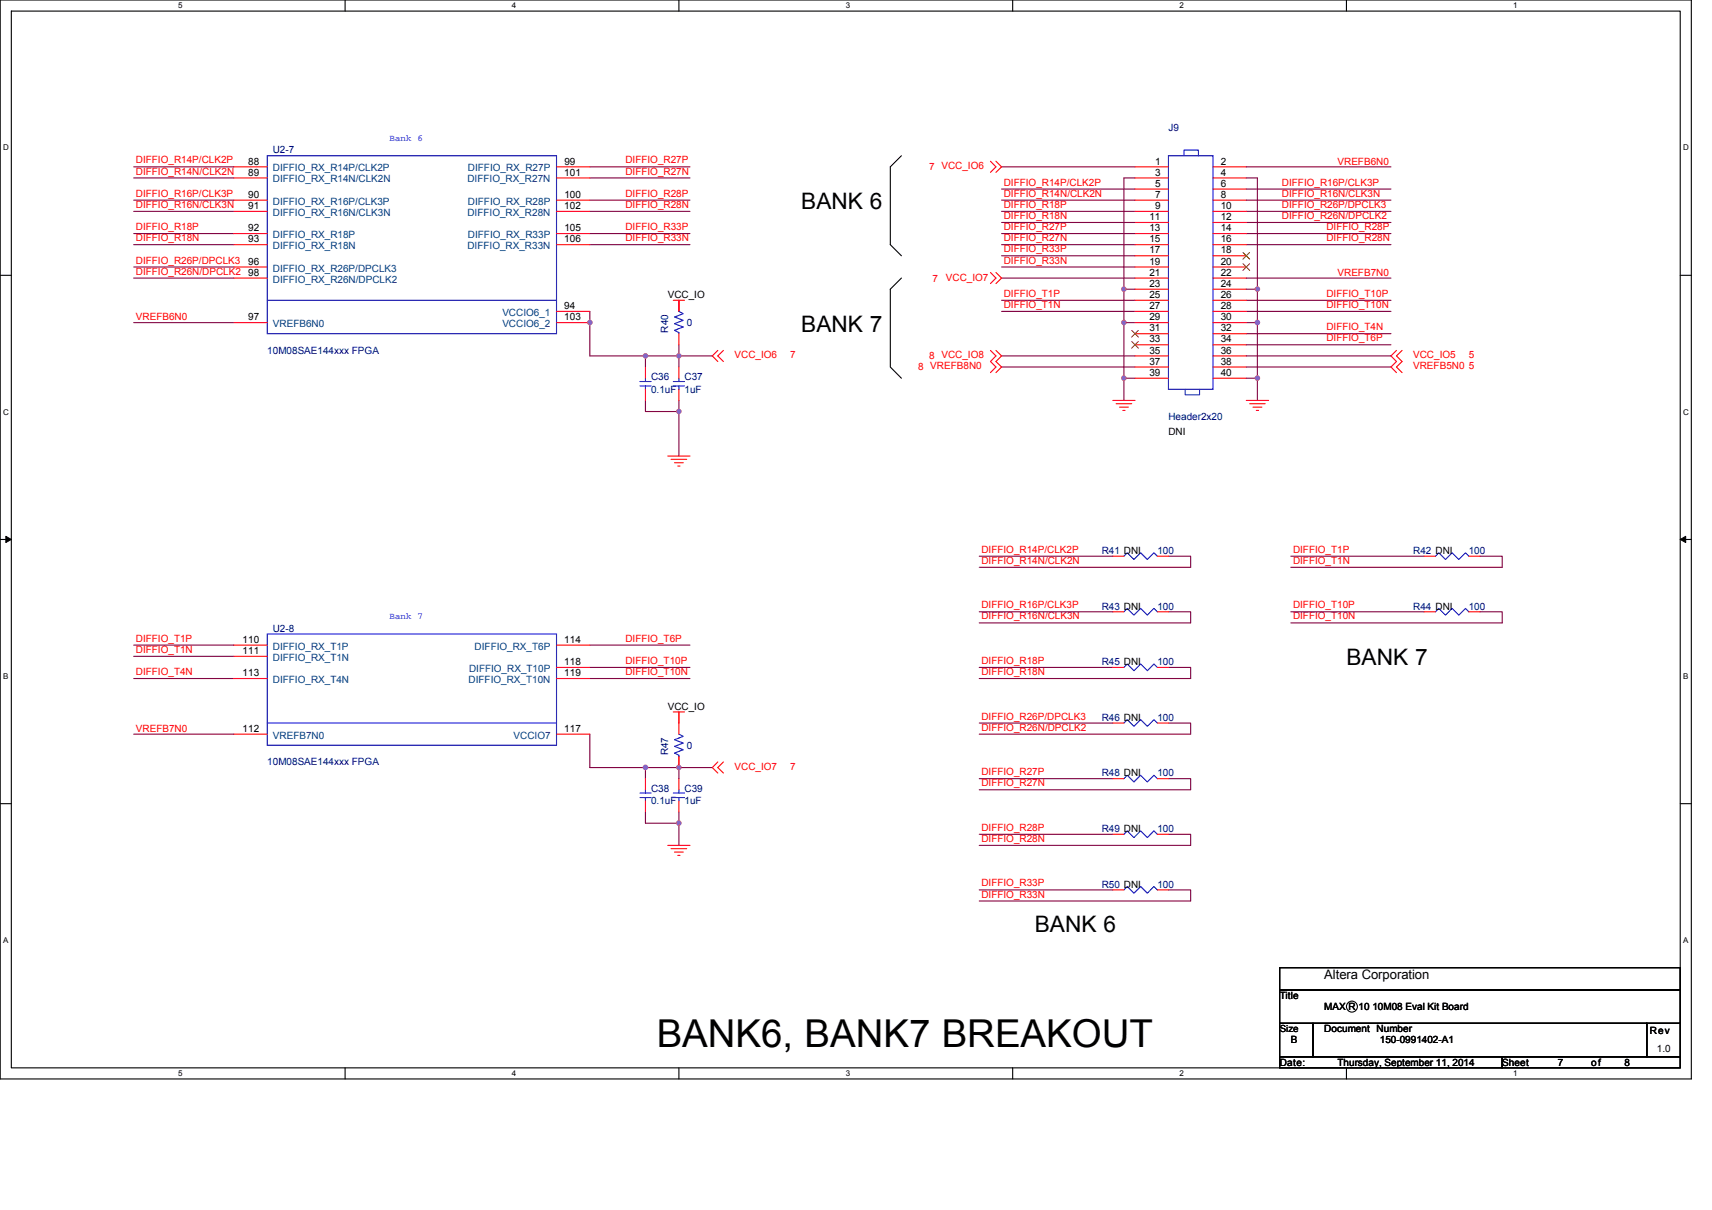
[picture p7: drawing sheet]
<svg xmlns="http://www.w3.org/2000/svg" width="297mm" height="210mm" viewBox="0 0 297 210" stroke-linecap="round" stroke-linejoin="round" font-family="sans-serif">
<path d="M0 0h293.5v187.2h-293.5zM2 1.9h289.5v183.4h-289.5z" fill="none" stroke="#000" stroke-width=".19"/>
<g fill="#fff">
<path d="M30.9 .2h.8v1.6h-.8z"/>
<path d="M30.9 185.5h.8v1.6h-.8z"/>
</g>
<path d="M59.9 0v1.9M59.9 185.3v1.9" fill="none" stroke="#000" stroke-width=".19"/>
<g fill="#fff">
<path d="M88.8 .2h.8v1.6h-.8z"/>
<path d="M88.8 185.5h.8v1.6h-.8z"/>
</g>
<path d="M117.8 0v1.9M117.8 185.3v1.9" fill="none" stroke="#000" stroke-width=".19"/>
<g fill="#fff">
<path d="M146.7 .2h.8v1.6h-.8z"/>
<path d="M146.7 185.5h.8v1.6h-.8z"/>
</g>
<path d="M175.7 0v1.9M175.7 185.3v1.9" fill="none" stroke="#000" stroke-width=".19"/>
<g fill="#fff">
<path d="M204.7 .2h.7v1.6h-.7z"/>
<path d="M204.7 185.5h.7v1.6h-.7z"/>
</g>
<path d="M233.6 0v1.9M233.6 185.3v1.9" fill="none" stroke="#000" stroke-width=".19"/>
<g fill="#fff">
<path d="M262.6 .2h.7v1.6h-.7z"/>
<path d="M262.6 185.5h.7v1.6h-.7z"/>
<path d="M.5 24.8h1v1.6h-1z"/>
<path d="M292 24.8h1v1.6h-1z"/>
<path d="M.5 70.7h1v1.5h-1z"/>
<path d="M292 70.7h1v1.5h-1z"/>
</g>
<path d="M0 47.8h2M291.5 47.8h2" fill="none" stroke="#000" stroke-width=".19"/>
<g fill="#fff">
<path d="M.5 116.5h.9v1.6h-.9z"/>
<path d="M292 116.5h.9v1.6h-.9z"/>
</g>
<path d="M0 93.6h2M291.5 93.6h2" fill="none" stroke="#000" stroke-width=".19"/>
<path d="M1 93.1l1 .5-1 .5zM291.5 93.6l1-.5v1z" fill="#000" stroke="#000" stroke-width=".17"/>
<g fill="#fff">
<path d="M.5 162.4h.9v1.5h-.9z"/>
<path d="M292 162.4h.9v1.5h-.9z"/>
</g>
<g fill="none" stroke="#000" stroke-width=".19">
<path d="M156.4 27l-1.9 2v13.5l1.9 1.9M156.4 48.3l-1.9 1.9v13.5l1.9 1.9M0 139.5h2M291.5 139.5h2M222 167.9h69.5v3.9h-69.5zM222 171.8h69.5v5.8h-69.5zM222 177.6h5.8v5.8h-5.8zM227.8 177.6h57.9v5.8h-57.9zM285.7 177.6h5.8v5.8h-5.8zM222 183.4h38.6v1.9h-38.6zM260.6 183.4h30.9v1.9h-30.9z"/>
<circle cx="234.6" cy="174.7" r=".95"/>
</g>
<g fill="none" stroke="#800040" stroke-width=".19">
<path d="M23.2 29h17.4M23.2 30.9h17.4M23.2 34.7h17.4M23.2 36.7h17.4M102.3 29h17.4M102.3 30.9h17.4M102.3 34.7h17.4M102.3 36.7h17.4M173.8 32.8h23.1M173.8 36.7h23.1M173.8 34.7h23.1M173.8 38.6h23.1"/>
<path d="M173.8 29h23.1M196.9 30.9h-1.9v19.3M216.2 34.7h25.1M216.2 32.8h25.1M216.2 36.7h25.1M216.2 38.6h25.1M216.2 29h25.1M216.2 30.9h2v19.3M23.2 56h17.4M23.2 40.5h17.4M23.2 42.5h17.4M23.2 46.3h17.4"/>
<path d="M23.2 48.3h17.4M102.3 54v7.8h9.7M102.3 40.5h17.4M102.3 42.5h17.4M117.8 52.1v1.9M117.8 59.8v2M173.8 54h23.1M173.8 40.5h23.1M173.8 44.4h23.1M173.8 42.5h23.1M173.8 46.3h23.1M173.8 48.3h23.1"/>
<path d="M173.8 52.1h23.1M195 56v9.6M195 56h1.9M196.9 50.2h-1.9v5.8M216.2 42.5h25.1M216.2 40.5h25.1M216.2 59.8h25.1M216.2 54h25.1M216.2 48.3h25.1M216.2 50.2h2v5.8M216.2 56h2M216.2 57.9h25.1"/>
<path d="M216.2 52.1h25.1M218.2 56v9.6M112 61.8v1.9M112 69.5v1.9h5.8M112 61.8h5.8M117.8 69.5v1.9M117.8 71.4v7.7M117.8 61.8v1.9M117.8 61.8h5.8M173.8 61.8h23.1M173.8 63.7h23.1M195 65.6h1.9"/>
<path d="M195 65.6v3.9M216.2 65.6h2M216.2 63.7h25.1M216.2 61.8h25.1M218.2 65.6v3.9M169.9 96.5h23.2M202.7 96.5h3.9v1.9h-36.7M224 96.5h23.1M256.8 96.5h3.8v1.9h-36.6M23.2 112h17.4M23.2 113.9h17.4M23.2 117.8h17.4"/>
<path d="M102.3 112h17.4M102.3 115.8h17.4M102.3 117.8h17.4M169.9 106.2h23.2M169.9 115.8h23.2M202.7 106.2h3.9v1.9h-36.7M202.7 115.8h3.9v2h-36.7M224 106.2h23.1M256.8 106.2h3.8v1.9h-36.6M23.2 127.4h17.4M102.3 127.4v5.8h9.7M112 133.2v1.9"/>
<path d="M112 133.2h5.8M117.8 123.5v2M117.8 131.3v1.9M117.8 133.2v1.9M117.8 133.2h5.8M169.9 125.5h23.2M169.9 135.1h23.2M202.7 125.5h3.9v1.9h-36.7M202.7 135.1h3.9v2h-36.7M112 140.9v2h5.8M117.8 140.9v2M117.8 142.9v3.8"/>
<path d="M169.9 144.8h23.2M169.9 154.4h23.2M202.7 144.8h3.9v1.9h-36.7M202.7 154.4h3.9v2h-36.7"/>
</g>
<g fill="#f0f" stroke="#f0f" stroke-width=".19">
<circle cx="117.8" cy="71.4" r=".38"/>
<circle cx="117.8" cy="61.8" r=".38"/>
<circle cx="112" cy="61.8" r=".38"/>
<circle cx="117.8" cy="142.8" r=".38"/>
<circle cx="117.8" cy="133.2" r=".38"/>
<circle cx="112" cy="133.2" r=".38"/>
<circle cx="195" cy="56" r=".38"/>
<circle cx="195" cy="65.6" r=".38"/>
<circle cx="195" cy="50.2" r=".38"/>
<circle cx="102.3" cy="56" r=".38"/>
<circle cx="218.2" cy="50.2" r=".38"/>
<circle cx="218.2" cy="56" r=".38"/>
<circle cx="218.2" cy="65.6" r=".38"/>
</g>
<g fill="none" stroke="#f00" stroke-width=".19">
<path d="M40.6 29h5.8M40.6 30.9h5.8M40.6 34.7h5.8M40.6 36.7h5.8M96.6 29h5.7M96.6 34.7h5.7M96.6 30.9h5.7M96.6 36.7h5.7M171.8 28l1 1-1 .9M172.8 28l1 1-1 .9M196.9 29h5.8M196.9 30.9h5.8"/>
<path d="M196.9 32.8h5.8M196.9 34.7h5.8M196.9 36.7h5.8M196.9 38.6h5.8M210.5 38.6h5.7M210.5 36.7h5.7M210.5 34.7h5.7M210.5 32.8h5.7M210.5 30.9h5.7M210.5 29h5.7M40.6 40.5h5.8M40.6 42.5h5.8"/>
<path d="M40.6 46.3h5.8M40.6 56h5.8M40.6 48.3h5.8M96.6 40.5h5.7M96.6 42.5h5.7M96.6 54h5.7M96.6 56h5.7M116.8 52.1h2M117.8 52.1v1.9zM117.8 57.9v1.9M171.8 47.3l1 1-1 .9M172.8 47.3l1 1-1 .9"/>
<path d="M196.9 40.5h5.8M196.9 42.5h5.8M196.9 44.4h5.8M196.9 46.3h5.8M196.9 50.2h5.8M196.9 48.3h5.8M196.9 52.1h5.8M196.9 54h5.8M196.9 56h5.8M196.9 57.9h5.8M196.9 59.8h5.8M210.5 59.8h5.7"/>
<path d="M210.5 57.9h5.7M210.5 56h5.7M210.5 54h5.7M210.5 52.1h5.7M210.5 50.2h5.7M210.5 48.3h5.7M210.5 46.3h5.7M210.5 44.4h5.7M210.5 42.5h5.7M210.5 40.5h5.7M112 67.6v1.9M112 63.7v1.9"/>
<path d="M115.9 79.1h3.8M116.4 79.7h2.7M117.8 67.6v1.9M117.8 63.7v1.9M124.5 60.8l-.9 1 .9 .9M125.5 60.8l-1 1 1 .9M171.8 60.8l1 1-1 .9 1 1-1 1M172.8 60.8l1 1-1 .9 1 1-1 1M193.1 69.5h3.8M193.7 70.1h2.7M194.2 70.7h1.6M194.8 71.2h.4"/>
<path d="M196.9 61.8h5.8M196.9 63.7h5.8M196.9 65.6h5.8M210.5 65.6h5.7M210.5 63.7h5.7M210.5 61.8h5.7M216.2 69.5h3.9M216.8 70.1h2.7M217.4 70.7h1.5M218 71.2h.4M242.3 60.8l-1 1 1 .9-1 1 1 1M243.3 60.8l-1 1 1 .9-1 1 1 1"/>
<path d="M117 80.3h1.6M117.6 80.9h.4M193.1 96.5h1.9M200.8 96.5h1.9M247.1 96.5h2M254.8 96.5h2M40.6 112h5.8M40.6 113.9h5.8M40.6 117.8h5.8M96.6 112h5.7M96.6 115.8h5.7M96.6 117.8h5.7"/>
<path d="M193.1 106.2h1.9M193.1 115.8h1.9M200.8 106.2h1.9M200.8 115.8h1.9M247.1 106.2h2M254.8 106.2h2M40.6 127.4h5.8M96.6 127.4h5.7M112 139v1.9M112 135.1v2M116.8 123.5h2M117.8 123.5v3.9"/>
<path d="M117.8 131.3v1.9M117.8 139v1.9M117.8 135.1v2M124.5 132.2l-.9 1 .9 1M125.5 132.2l-1 1 1 1M193.1 135.1h1.9M193.1 125.5h1.9M200.8 135.1h1.9M200.8 125.5h1.9M115.9 146.7h3.8M116.4 147.3h2.7M117 147.9h1.6"/>
<path d="M117.6 148.4h.4M193.1 154.4h1.9M193.1 144.8h1.9M200.8 154.4h1.9M200.8 144.8h1.9"/>
</g>
<g fill="none" stroke="#00f" stroke-width=".19">
<path d="M46.4 27h50.2v30.9h-50.2zM202.7 27h7.8v40.6h-7.8zM205.4 27v-.9h2.5v.9M46.4 52.1h50.2M117.8 54l.8 .4-1.6 .6 1.6 .6-1.6 .6 1.6 .5-1.6 .6 .8 .4v.2M111 67h2M111 66.2h2M112 65.6v.6M112 67v.6M116.8 67h2M116.8 66.2h2M117.8 65.6v.6"/>
<path d="M117.8 67v.6M205.6 67.6v.9h2.5v-.9M195 96.5l.6-.6 1.1 1.2 1.2-1.2 1.2 1.2 1.1-1.2 .6 .6M249.1 96.5l.5-.6 1.2 1.2 1.1-1.2 1.2 1.2 1.2-1.2 .5 .6M46.4 110h50.2v19.3h-50.2zM195 106.2l.6-.6 1.1 1.1 1.2-1.1 1.2 1.1 1.1-1.1 .6 .6M195 115.8l.6-.6 1.1 1.2 1.2-1.2 1.2 1.2 1.1-1.2 .6 .6M249.1 106.2l.5-.6 1.2 1.1 1.1-1.1 1.2 1.1 1.2-1.1 .5 .6M46.4 125.5h50.2M111 138.4h2M111 137.6h2M112 137.1v.5"/>
<path d="M112 138.4v.6M116.8 138.4h2M116.8 137.6h2M117.8 127.4l.8 .4-1.6 .6 1.6 .5-1.6 .6 1.6 .6-1.6 .6 .8 .4v.2M117.8 137.1v.5M117.8 138.4v.6M195 135.1l.6-.6 1.1 1.2 1.2-1.2 1.2 1.2 1.1-1.2 .6 .6M195 125.5l.6-.6 1.1 1.1 1.2-1.1 1.2 1.1 1.1-1.1 .6 .6M195 154.4l.6-.6 1.1 1.2 1.2-1.2 1.2 1.2 1.1-1.2 .6 .6M195 144.8l.6-.6 1.1 1.2 1.2-1.2 1.2 1.2 1.1-1.2 .6 .6"/>
</g>
<path d="M196.4 57.3l1.1 1.2M196.4 59.3l1.1 1.1M197.5 57.3l-1.2 1.2M197.5 59.3l-1.2 1.1M215.7 45.8l1.1 1.1M215.7 43.8l1.1 1.2M216.8 45.8l-1.2 1.1M216.8 43.8l-1.2 1.2" fill="none" stroke="#804000" stroke-width=".17"/>
<text font-size="6.7" x="113.9" y="181.7">BANK6, BANK7 BREAKOUT</text>
<g font-size="3.9">
<text x="139" y="36.3">BANK 6</text>
<text x="139" y="57.6">BANK 7</text>
<text x="233.6" y="115.5">BANK 7</text>
<text x="179.6" y="161.8">BANK 6</text>
</g>
<text font-size="2.3" x="229.8" y="170">Altera Corporation</text>
<g font-size="1.7" fill="#000080">
<text x="202.7" y="22.8">J9</text>
<text x="47.3" y="26.6">U2-7</text>
<text x="115.9" y="57.7" transform="rotate(-90 115.9 57.7)">R40</text>
<text x="119.1" y="56.6">0</text>
<text x="46.4" y="61.4">10M08SAE144xxx FPGA</text>
<text x="113" y="66">C36</text>
<text x="113" y="68.1">0.1uF</text>
<text x="118.8" y="66">C37</text>
<text x="118.8" y="68.1">1uF</text>
<text x="202.7" y="73">Header2x20</text>
<text x="191.2" y="96.1">R41 DNI</text>
<text x="200.8" y="96.1">100</text>
<text x="245.2" y="96.1">R42 DNI</text>
<text x="254.8" y="96.1">100</text>
<text x="191.2" y="105.8">R43 DNI</text>
<text x="200.8" y="105.8">100</text>
<text x="245.2" y="105.8">R44 DNI</text>
<text x="254.8" y="105.8">100</text>
<text x="47.3" y="109.6">U2-8</text>
<text x="191.2" y="115.4">R45 DNI</text>
<text x="200.8" y="115.4">100</text>
<text x="191.2" y="125.1">R46 DNI</text>
<text x="200.8" y="125.1">100</text>
<text x="115.9" y="131.1" transform="rotate(-90 115.9 131.1)">R47</text>
<text x="119.1" y="129.9">0</text>
<text x="46.4" y="132.8">10M08SAE144xxx FPGA</text>
<text x="113" y="137.4">C38</text>
<text x="118.8" y="137.4">C39</text>
<text x="191.2" y="134.7">R48 DNI</text>
<text x="200.8" y="134.7">100</text>
<text x="113" y="139.6">0.1uF</text>
<text x="118.8" y="139.6">1uF</text>
<text x="191.2" y="144.4">R49 DNI</text>
<text x="200.8" y="144.4">100</text>
<text x="191.2" y="154.1">R50 DNI</text>
<text x="200.8" y="154.1">100</text>
</g>
<g font-size="1.7" fill="#f00">
<text x="23.6" y="28.4">DIFFIO_R14P/CLK2P</text>
<text x="108.5" y="28.4">DIFFIO_R27P</text>
<text x="161.2" y="29.5">7 VCC_IO6</text>
<text x="232.1" y="28.6">VREFB6N0</text>
<text x="23.6" y="30.3">DIFFIO_R14N/CLK2N</text>
<text x="23.6" y="34.1">DIFFIO_R16P/CLK3P</text>
<text x="108.5" y="30.3">DIFFIO_R27N</text>
<text x="108.5" y="34.1">DIFFIO_R28P</text>
<text x="174.2" y="32.2">DIFFIO_R14P/CLK2P</text>
<text x="174.2" y="34.1">DIFFIO_R14N/CLK2N</text>
<text x="222.4" y="34.1">DIFFIO_R16N/CLK3N</text>
<text x="222.4" y="32.2">DIFFIO_R16P/CLK3P</text>
<text x="23.6" y="36.1">DIFFIO_R16N/CLK3N</text>
<text x="23.6" y="39.9">DIFFIO_R18P</text>
<text x="23.6" y="41.9">DIFFIO_R18N</text>
<text x="108.5" y="36.1">DIFFIO_R28N</text>
<text x="108.5" y="39.9">DIFFIO_R33P</text>
<text x="108.5" y="41.9">DIFFIO_R33N</text>
<text x="174.2" y="36.1">DIFFIO_R18P</text>
<text x="174.2" y="39.9">DIFFIO_R27P</text>
<text x="174.2" y="38">DIFFIO_R18N</text>
<text x="174.2" y="41.9">DIFFIO_R27N</text>
<text x="222.4" y="36.1">DIFFIO_R26P/DPCLK3</text>
<text x="222.4" y="38">DIFFIO_R26N/DPCLK2</text>
<text x="230.1" y="41.9">DIFFIO_R28N</text>
<text x="230.1" y="39.9">DIFFIO_R28P</text>
<text x="23.6" y="45.7">DIFFIO_R26P/DPCLK3</text>
<text x="23.6" y="47.7">DIFFIO_R26N/DPCLK2</text>
<text x="174.2" y="43.8">DIFFIO_R33P</text>
<text x="174.2" y="45.7">DIFFIO_R33N</text>
<text x="232.1" y="47.9">VREFB7N0</text>
<text x="161.8" y="49">7</text>
<text x="164.1" y="48.8">VCC_IO7</text>
<text x="174.2" y="51.5">DIFFIO_T1P</text>
<text x="174.2" y="53.4">DIFFIO_T1N</text>
<text x="230.1" y="51.5">DIFFIO_T10P</text>
<text x="230.1" y="53.4">DIFFIO_T10N</text>
<text x="23.6" y="55.6">VREFB6N0</text>
<text x="230.1" y="57.3">DIFFIO_T4N</text>
<text x="230.1" y="59.2">DIFFIO_T6P</text>
<text x="127.4" y="62.1">VCC_IO6</text>
<text x="137.1" y="62.1">7</text>
<text x="159.3" y="64.3">8 VREFB8N0</text>
<text x="161.2" y="62.4">8 VCC_IO8</text>
<text x="245.2" y="62.1">VCC_IO5</text>
<text x="245.2" y="64.1">VREFB5N0 5</text>
<text x="254.8" y="62.1">5</text>
<text x="170.3" y="95.9">DIFFIO_R14P/CLK2P</text>
<text x="224.3" y="95.9">DIFFIO_T1P</text>
<text x="170.3" y="97.9">DIFFIO_R14N/CLK2N</text>
<text x="224.3" y="97.9">DIFFIO_T1N</text>
<text x="170.3" y="107.5">DIFFIO_R16N/CLK3N</text>
<text x="170.3" y="105.6">DIFFIO_R16P/CLK3P</text>
<text x="224.3" y="107.5">DIFFIO_T10N</text>
<text x="224.3" y="105.6">DIFFIO_T10P</text>
<text x="23.6" y="111.4">DIFFIO_T1P</text>
<text x="23.6" y="113.3">DIFFIO_T1N</text>
<text x="108.5" y="111.4">DIFFIO_T6P</text>
<text x="23.6" y="117.2">DIFFIO_T4N</text>
<text x="108.5" y="115.2">DIFFIO_T10P</text>
<text x="108.5" y="117.2">DIFFIO_T10N</text>
<text x="170.3" y="117.2">DIFFIO_R18N</text>
<text x="170.3" y="115.2">DIFFIO_R18P</text>
<text x="170.3" y="124.9">DIFFIO_R26P/DPCLK3</text>
<text x="23.6" y="127">VREFB7N0</text>
<text x="170.3" y="126.8">DIFFIO_R26N/DPCLK2</text>
<text x="127.4" y="133.6">VCC_IO7</text>
<text x="137.1" y="133.6">7</text>
<text x="170.3" y="136.5">DIFFIO_R27N</text>
<text x="170.3" y="134.5">DIFFIO_R27P</text>
<text x="170.3" y="146.1">DIFFIO_R28N</text>
<text x="170.3" y="144.2">DIFFIO_R28P</text>
<text x="170.3" y="155.8">DIFFIO_R33N</text>
<text x="170.3" y="153.8">DIFFIO_R33P</text>
</g>
<g font-size="1.7">
<text x="43.1" y="28.6">88</text>
<text x="97.9" y="28.6">99</text>
<text x="200.4" y="28.6">1</text>
<text x="211.8" y="28.6">2</text>
<text x="43.1" y="30.5">89</text>
<text x="43.1" y="34.3">90</text>
<text x="97.9" y="30.5">101</text>
<text x="97.9" y="34.3">100</text>
<text x="200.4" y="30.5">3</text>
<text x="200.4" y="32.4">5</text>
<text x="200.4" y="34.3">7</text>
<text x="211.8" y="34.3">8</text>
<text x="211.8" y="32.4">6</text>
<text x="211.8" y="30.5">4</text>
<text x="43.1" y="36.3">91</text>
<text x="43.1" y="40.1">92</text>
<text x="97.9" y="36.3">102</text>
<text x="97.9" y="40.1">105</text>
<text x="199.4" y="38.2">11</text>
<text x="199.4" y="40.1">13</text>
<text x="200.4" y="36.3">9</text>
<text x="211.8" y="40.1">14</text>
<text x="211.8" y="38.2">12</text>
<text x="211.8" y="36.3">10</text>
<text x="43.1" y="42.1">93</text>
<text x="43.1" y="45.9">96</text>
<text x="43.1" y="47.9">98</text>
<text x="97.9" y="42.1">106</text>
<text x="199.4" y="42.1">15</text>
<text x="199.4" y="44">17</text>
<text x="199.4" y="45.9">19</text>
<text x="199.4" y="47.9">21</text>
<text x="211.8" y="47.9">22</text>
<text x="211.8" y="45.9">20</text>
<text x="211.8" y="44">18</text>
<text x="211.8" y="42.1">16</text>
<text x="97.9" y="53.6">94</text>
<text x="115.9" y="51.7">VCC_IO</text>
<text x="199.4" y="49.8">23</text>
<text x="199.4" y="51.7">25</text>
<text x="199.4" y="53.6">27</text>
<text x="211.8" y="53.6">28</text>
<text x="211.8" y="51.7">26</text>
<text x="211.8" y="49.8">24</text>
<text x="43.1" y="55.6">97</text>
<text x="97.9" y="55.6">103</text>
<text x="199.4" y="55.6">29</text>
<text x="199.4" y="57.5">31</text>
<text x="199.4" y="59.4">33</text>
<text x="211.8" y="59.4">34</text>
<text x="211.8" y="57.5">32</text>
<text x="211.8" y="55.6">30</text>
<text x="199.4" y="61.4">35</text>
<text x="199.4" y="63.3">37</text>
<text x="199.4" y="65.2">39</text>
<text x="211.8" y="65.2">40</text>
<text x="211.8" y="63.3">38</text>
<text x="211.8" y="61.4">36</text>
<text x="202.7" y="75.5">DNI</text>
<text x="42.1" y="111.5">110</text>
<text x="42.1" y="113.5">111</text>
<text x="97.9" y="111.5">114</text>
<text x="42.1" y="117.3">113</text>
<text x="97.9" y="117.3">119</text>
<text x="97.9" y="115.4">118</text>
<text x="115.9" y="123.1">VCC_IO</text>
<text x="42.1" y="127">112</text>
<text x="97.9" y="127">117</text>
<text x="222" y="173.4">Title</text>
<text x="222" y="179.1">Size</text>
<text x="229.8" y="179.1">Document Number</text>
<text x="229.8" y="175.3">MAX R 10 10M08 Eval Kit Board</text>
<text x="286.2" y="179.5">Rev</text>
<text x="222" y="184.9">Date:</text>
<text x="224" y="181.1">B</text>
<text x="232.1" y="184.9">Thursday, September 11, 2014</text>
<text x="239.4" y="181.1">150-0991402-A1</text>
<text x="260.6" y="184.9">Sheet</text>
<text x="270.3" y="184.9">7</text>
<text x="276.1" y="184.9">of</text>
<text x="281.9" y="184.9">8</text>
<text x="287.5" y="182.5">1.0</text>
</g>
<g font-size="1.7" fill="#004080">
<text x="47.3" y="29.7">DIFFIO_RX_R14P/CLK2P</text>
<text x="81.2" y="29.7">DIFFIO_RX_R27P</text>
<text x="47.3" y="31.7">DIFFIO_RX_R14N/CLK2N</text>
<text x="47.3" y="35.5">DIFFIO_RX_R16P/CLK3P</text>
<text x="81.1" y="31.7">DIFFIO_RX_R27N</text>
<text x="81.2" y="35.5">DIFFIO_RX_R28P</text>
<text x="47.3" y="37.5">DIFFIO_RX_R16N/CLK3N</text>
<text x="47.3" y="41.3">DIFFIO_RX_R18P</text>
<text x="81.1" y="37.5">DIFFIO_RX_R28N</text>
<text x="81.2" y="41.3">DIFFIO_RX_R33P</text>
<text x="47.3" y="43.2">DIFFIO_RX_R18N</text>
<text x="47.3" y="47.1">DIFFIO_RX_R26P/DPCLK3</text>
<text x="81.1" y="43.2">DIFFIO_RX_R33N</text>
<text x="47.3" y="49">DIFFIO_RX_R26N/DPCLK2</text>
<text x="47.3" y="56.8">VREFB6N0</text>
<text x="87.2" y="54.8">VCCIO6_1</text>
<text x="87.2" y="56.8">VCCIO6_2</text>
<text x="47.3" y="112.7">DIFFIO_RX_T1P</text>
<text x="82.4" y="112.7">DIFFIO_RX_T6P</text>
<text x="47.3" y="114.7">DIFFIO_RX_T1N</text>
<text x="47.3" y="118.5">DIFFIO_RX_T4N</text>
<text x="81.3" y="118.5">DIFFIO_RX_T10N</text>
<text x="81.4" y="116.6">DIFFIO_RX_T10P</text>
<text x="47.3" y="128.2">VREFB7N0</text>
<text x="89.1" y="128.2">VCCIO7</text>
</g>
<g font-size="1.6" fill="#00f">
<text x="67.6" y="24.4">Bank 6</text>
<text x="67.6" y="107.4">Bank 7</text>
</g>
<g font-size="1.4">
<text x="30.9" y="1.5">5</text>
<text x="88.8" y="1.5">4</text>
<text x="146.7" y="1.5">3</text>
<text x="204.7" y="1.5">2</text>
<text x="262.6" y="1.5">1</text>
<text x=".5" y="26.1">D</text>
<text x="292" y="26.1">D</text>
<text x=".5" y="71.9">C</text>
<text x="292" y="71.9">C</text>
<text x=".5" y="117.8">B</text>
<text x="292" y="117.8">B</text>
<text x=".5" y="163.6">A</text>
<text x="292" y="163.6">A</text>
<text x="30.9" y="186.8">5</text>
<text x="88.8" y="186.8">4</text>
<text x="146.7" y="186.8">3</text>
<text x="204.7" y="186.8">2</text>
<text x="262.6" y="186.8">1</text>
</g>
</svg>
